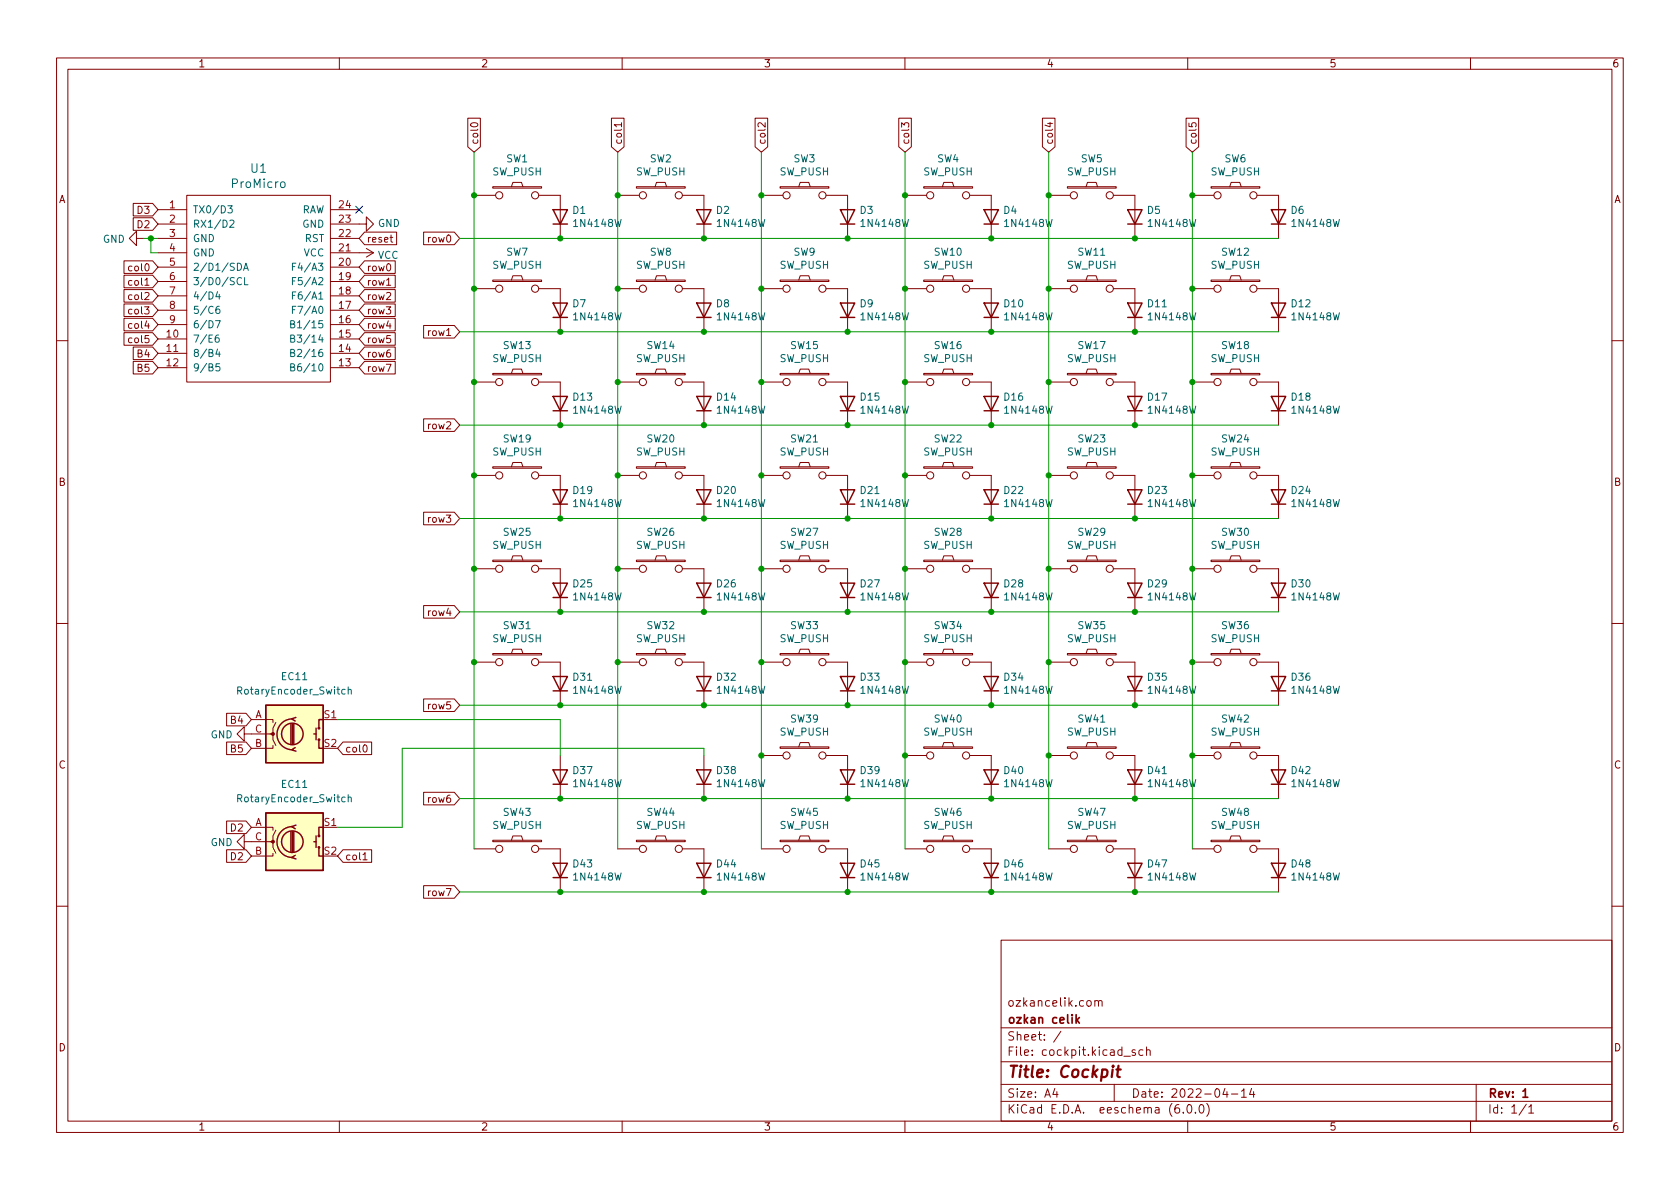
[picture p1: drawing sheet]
<svg xmlns="http://www.w3.org/2000/svg" width="297mm" height="210mm" viewBox="0 0 297 210" stroke-linecap="round" stroke-linejoin="round" font-family="sans-serif">
<g fill="none" stroke="#840000" stroke-width=".18">
<path d="M10 10.2h277v190.1h-277zM12 12.2h273v186.1h-273zM60 10.2v2M110 10.2v2M160 10.2v2M210 10.2v2M260 10.2v2M23.6 36h3.4l.9 1.1-.9 1.1h-3.4zM23.6 38.5h3.4l.9 1.1-.9 1.1h-3.4zM27.9 37.1h5.1M27.9 39.6h5.1M33 34.5h25.4v33.1h-25.4z"/>
<path d="M58.4 39.6h6.4v-1.3l1.2 1.3-1.2 1.3v-1.3M58.4 37.1h5.1M82.7 20.9h2.2v5.1l-1.1 .9-1.1-.9zM83.3 21.8a.69 .69 0 0 1 1.2 .3 .72 .72 0 0 1-1.3-.1zM83.8 34.5h3.8M87.1 33h8.7v.3h-8.7zM90.4 33l.3-.7h1.5l.3 .7M95.2 34.5h3.9v7.7M108.1 20.9h2.2v5.1l-1.1 .9-1.1-.9zM109.2 34.5h3.8M109.9 22.1h-1.3l.4 .3M109.9 21.7v.7"/>
<path d="M112.5 33h8.7v.3h-8.7zM115.8 33l.3-.7h1.5l.3 .7M120.6 34.5h3.9v7.7M133.5 20.9h2.2v5.1l-1.1 .9-1.1-.9zM134.6 34.5h3.8M135.3 21.7v.8l-.9-.8-.4 .2 .1 .5M137.9 33h8.7v.3h-8.7zM141.2 33l.3-.7h1.5l.3 .7M146 34.5h3.9v7.7M158.9 20.9h2.2v5.1l-1.1 .9-1.1-.9zM159.4 22.5v-.8l.5 .4 .1-.3h.6l.1 .1-.1 .6M160 34.5h3.8"/>
<path d="M163.3 33h8.7v.3h-8.7zM166.6 33l.3-.7h1.5l.3 .7M171.4 34.5h3.9v7.7M184.3 20.9h2.2v5.1l-1.1 .9-1.1-.9zM185.2 21.8h.9M185.4 34.5h3.8M185.7 21.6v.8l-.9-.3M188.7 33h8.7v.3h-8.7zM192 33l.3-.7h1.5l.3 .7M196.8 34.5h3.9v7.7M209.7 20.9h2.2v5.1l-1.1 .9-1.1-.9zM210.2 21.8v.6h.6l-.1-.2 .1-.4 .1-.1 .5 .1 .1 .1-.1 .5"/>
<path d="M210.8 34.5h3.8M214.1 33h8.7v.3h-8.7zM217.4 33l.3-.7h1.5l.3 .7M222.2 34.5h3.9v7.7M21.9 58.8h5.1l.9 1.1-.9 1.1h-5.1zM21.9 56.3h5.1l.9 1.1-.9 1.1h-5.1zM21.9 46.1h5.1l.9 1.1-.9 1.1h-5.1zM21.9 48.7h5.1l.9 1.1-.9 1.1h-5.1zM21.9 51.2h5.1l.9 1.1-.9 1.1h-5.1zM21.9 53.7h5.1l.9 1.2-.9 1.1h-5.1zM24.1 42.2v-1.3l-1.2 1.3 1.2 1.2v-1.2h1.3M27.9 44.7h5.1"/>
<path d="M27.9 59.9h5.1M27.9 57.4h5.1M27.9 54.9h5.1M27.9 52.3h5.1M27.9 49.8h5.1M27.9 47.2h5.1M27.9 42.2h5.1M58.4 44.7h7.6M58.4 59.9h5.1M58.4 57.4h5.1M58.4 54.9h5.1M58.4 52.3h5.1"/>
<path d="M58.4 49.8h5.1M58.4 47.2h5.1M58.4 42.2h5.1M64.5 51.2h5.4v2.2h-5.4l-1-1.1zM64.5 41h5.6v2.3h-5.6l-1-1.1zM64.5 46.1h5.4v2.2h-5.4l-1-1.1zM64.5 48.7h5.4v2.2h-5.4l-1-1.1zM64.5 53.7h5.4v2.3h-5.4l-1-1.1zM64.5 58.8h5.4v2.2h-5.4l-1-1.1zM64.5 56.3h5.4v2.2h-5.4l-1-1.1zM64.8 43.9l1.2 .8M66 44.7l-1.2 .8"/>
<path d="M68.4 50.4h.7M69 42h.4M69.1 41.6v1l.3 .2M74.9 57.6h5.4l1 1.1-1 1.1h-5.4zM74.9 41h5.4l1 1.2-1 1.1h-5.4zM83.8 51h3.8M87.1 49.5h8.7v.3h-8.7zM90.4 49.5l.3-.7h1.5l.3 .7M95.2 51h3.9v7.7M109.2 51h3.8M112.5 49.5h8.7v.3h-8.7zM115.8 49.5l.3-.7h1.5l.3 .7"/>
<path d="M120.6 51h3.9v7.7M134.6 51h3.8M137.9 49.5h8.7v.3h-8.7zM141.2 49.5l.3-.7h1.5l.3 .7M146 51h3.9v7.7M160 51h3.8M163.3 49.5h8.7v.3h-8.7zM166.6 49.5l.3-.7h1.5l.3 .7M171.4 51h3.9v7.7M185.4 51h3.8M188.7 49.5h8.7v.3h-8.7zM192 49.5l.3-.7h1.5l.3 .7"/>
<path d="M196.8 51h3.9v7.7M210.8 51h3.8M214.1 49.5h8.7v.3h-8.7zM217.4 49.5l.3-.7h1.5l.3 .7M222.2 51h3.9v7.7M10 60.2h2M23.6 61.4h3.4l.9 1.1-.9 1.1h-3.4zM23.6 63.9h3.4l.9 1.1-.9 1.1h-3.4zM27.9 62.5h5.1M27.9 65h5.1M58.4 62.5h5.1M58.4 65h5.1"/>
<path d="M64.5 61.4h5.4v2.2h-5.4l-1-1.1zM64.5 63.9h5.4v2.2h-5.4l-1-1.1zM74.9 74.1h5.4l1 1.1-1 1.1h-5.4zM83.8 67.6h3.8M87.1 66h8.7v.3h-8.7zM90.4 66l.3-.7h1.5l.3 .7M95.2 67.6h3.9v7.6M109.2 67.6h3.8M112.5 66h8.7v.3h-8.7zM115.8 66l.3-.7h1.5l.3 .7M120.6 67.6h3.9v7.6M134.6 67.6h3.8"/>
<path d="M137.9 66h8.7v.3h-8.7zM141.2 66l.3-.7h1.5l.3 .7M146 67.6h3.9v7.6M160 67.6h3.8M163.3 66h8.7v.3h-8.7zM166.6 66l.3-.7h1.5l.3 .7M171.4 67.6h3.9v7.6M185.4 67.6h3.8M188.7 66h8.7v.3h-8.7zM192 66l.3-.7h1.5l.3 .7M196.8 67.6h3.9v7.6M210.8 67.6h3.8"/>
<path d="M214.1 66h8.7v.3h-8.7zM217.4 66l.3-.7h1.5l.3 .7M222.2 67.6h3.9v7.6M285 60.2h2M74.9 90.6h5.4l1 1.1-1 1.1h-5.4zM83.8 84.1h3.8M87.1 99.1h8.7v.2h-8.7zM87.1 82.5h8.7v.3h-8.7zM90.4 99.1l.3-.8h1.5l.3 .8M90.4 82.5l.3-.7h1.5l.3 .7M95.2 84.1h3.9v7.6M109.2 84.1h3.8"/>
<path d="M112.5 82.5h8.7v.3h-8.7zM112.5 99.1h8.7v.2h-8.7zM115.8 82.5l.3-.7h1.5l.3 .7M115.8 99.1l.3-.8h1.5l.3 .8M120.6 84.1h3.9v7.6M134.6 84.1h3.8M137.9 99.1h8.7v.2h-8.7zM137.9 82.5h8.7v.3h-8.7zM141.2 99.1l.3-.8h1.5l.3 .8M141.2 82.5l.3-.7h1.5l.3 .7M146 84.1h3.9v7.6M160 84.1h3.8"/>
<path d="M163.3 99.1h8.7v.2h-8.7zM163.3 82.5h8.7v.3h-8.7zM166.6 99.1l.3-.8h1.5l.3 .8M166.6 82.5l.3-.7h1.5l.3 .7M171.4 84.1h3.9v7.6M185.4 84.1h3.8M188.7 99.1h8.7v.2h-8.7zM188.7 82.5h8.7v.3h-8.7zM192 99.1l.3-.8h1.5l.3 .8M192 82.5l.3-.7h1.5l.3 .7M196.8 84.1h3.9v7.6M210.8 84.1h3.8"/>
<path d="M214.1 99.1h8.7v.2h-8.7zM214.1 82.5h8.7v.3h-8.7zM217.4 99.1l.3-.8h1.5l.3 .8M217.4 82.5l.3-.7h1.5l.3 .7M222.2 84.1h3.9v7.6M10 110.2h2M74.9 107.1h5.4l1 1.1-1 1.1h-5.4zM83.8 100.6h3.8M83.8 117.1h3.8M87.1 115.6h8.7v.2h-8.7zM90.4 115.6l.3-.8h1.5l.3 .8M95.2 100.6h3.9v7.6"/>
<path d="M95.2 117.1h3.9v7.6M109.2 100.6h3.8M109.2 117.1h3.8M112.5 115.6h8.7v.2h-8.7zM115.8 115.6l.3-.8h1.5l.3 .8M120.6 100.6h3.9v7.6M120.6 117.1h3.9v7.6M134.6 100.6h3.8M134.6 117.1h3.8M137.9 115.6h8.7v.2h-8.7zM141.2 115.6l.3-.8h1.5l.3 .8M146 100.6h3.9v7.6"/>
<path d="M146 117.1h3.9v7.6M160 100.6h3.8M160 117.1h3.8M163.3 115.6h8.7v.2h-8.7zM166.6 115.6l.3-.8h1.5l.3 .8M171.4 100.6h3.9v7.6M171.4 117.1h3.9v7.6M185.4 100.6h3.8M185.4 117.1h3.8M188.7 115.6h8.7v.2h-8.7zM192 115.6l.3-.8h1.5l.3 .8M196.8 100.6h3.9v7.6"/>
<path d="M196.8 117.1h3.9v7.6M210.8 100.6h3.8M210.8 117.1h3.8M214.1 115.6h8.7v.2h-8.7zM217.4 115.6l.3-.8h1.5l.3 .8M222.2 100.6h3.9v7.6M222.2 117.1h3.9v7.6M285 110.2h2M40.1 131.2h3.4l.9 1.1-.9 1.1h-3.4zM40.1 126.1h3.4l.9 1.1-.9 1.2h-3.4zM43.2 129.8v-1.3l-1.3 1.3 1.3 1.3v-1.3h5.1v1l.5 1M44.4 127.2h3.9v.6"/>
<path d="M48.3 131.8v.5h-3.9M48.8 127.8l-.5 1v1h-.5M60.6 131.2h5.1v2.2h-5.1l-.9-1.1zM64.3 131.8l.2-.1a.68 .68 0 0 1 .4 .7 .68 .68 0 0 1-.4 .6l-.2-.1-.1-.4zM74.9 123.6h5.4l1 1.1-1 1.1h-5.4zM99.1 133.6v7.6M124.5 133.6v7.6M134.6 133.6h3.8M137.9 132.1h8.7v.2h-8.7zM141.2 132.1l.3-.8h1.5l.3 .8M146 133.6h3.9v7.6M160 133.6h3.8"/>
<path d="M163.3 132.1h8.7v.2h-8.7zM166.6 132.1l.3-.8h1.5l.3 .8M171.4 133.6h3.9v7.6M185.4 133.6h3.8M188.7 132.1h8.7v.2h-8.7zM192 132.1l.3-.8h1.5l.3 .8M196.8 133.6h3.9v7.6M210.8 133.6h3.8M214.1 132.1h8.7v.2h-8.7zM217.4 132.1l.3-.8h1.5l.3 .8M222.2 133.6h3.9v7.6M40.1 145.2h3.4l.9 1.1-.9 1.1h-3.4z"/>
<path d="M40.1 150.3h3.4l.9 1.1-.9 1.1h-3.4zM43.2 148.8v-1.2l-1.3 1.2 1.3 1.3v-1.3h5.1v1.1l.5 1M44.4 146.3h3.9v.5M48.3 150.9v.5h-3.9M48.8 146.8l-.5 1v1h-.5M60.6 150.3h5.1v2.2h-5.1l-.9-1.1zM64.2 151.1l.3-.3v1.2M64.2 152h.7M74.9 140.1h5.4l1 1.1-1 1.1h-5.4zM74.9 156.6h5.4l1 1.1-1 1.1h-5.4zM83.8 150.1h3.8M87.1 148.6h8.7v.2h-8.7z"/>
<path d="M90.4 148.6l.3-.8h1.5l.3 .8M95.2 150.1h3.9v7.6M109.2 150.1h3.8M112.5 148.6h8.7v.2h-8.7zM115.8 148.6l.3-.8h1.5l.3 .8M120.6 150.1h3.9v7.6M134.6 150.1h3.8M137.9 148.6h8.7v.2h-8.7zM141.2 148.6l.3-.8h1.5l.3 .8M146 150.1h3.9v7.6M160 150.1h3.8M163.3 148.6h8.7v.2h-8.7z"/>
<path d="M166.6 148.6l.3-.8h1.5l.3 .8M171.4 150.1h3.9v7.6M185.4 150.1h3.8M188.7 148.6h8.7v.2h-8.7zM192 148.6l.3-.8h1.5l.3 .8M196.8 150.1h3.9v7.6M210.8 150.1h3.8M214.1 148.6h8.7v.2h-8.7zM217.4 148.6l.3-.8h1.5l.3 .8M222.2 150.1h3.9v7.6M10 160.2h2M177 166.3h108v32h-108z"/>
<path d="M192.3 177l.3-.1 .3 .3v.4l-.3 .3h-.3l-.2-.3v-.4zM193.6 177.1l.2-.2 .3 .1 .1 .9M193.6 176.9v1M194.2 177.1l.2-.2 .4 .1 .1 .9M285 160.2h2M60 198.3v2M110 198.3v2M160 198.3v2M177 194.8h108M177 191.8h108M177 187.8h108M177 181.8h108"/>
<path d="M186.5 192.5l-.4 1h1M186.9 193v1M187.6 182.4l-1.3 1.9M197 191.8v3M198.7 186.8h1.2M200.7 185.7l-.3-.1-.3 .2 .1 .3 .5 .1v.4h-.6M202.1 185.7l-.5-.1-.2 .3v.4l.1 .3h.6M202.7 185.8l.2-.2 .4 .1 .1 .9M202.7 185.1v1.5M208.4 195.3a.59 .59 0 0 0-.7 .7v.5l.2 .3h.4l.2-.1 .1-.5-.2-.2-.4-.1-.3 .3M209.2 196.7v.1M210 198.3v2"/>
<path d="M210.1 195.4l.1-.1a.81 .81 0 0 1 .6 .7 .81 .81 0 0 1-.3 .8h-.1a.81 .81 0 0 1-.6-.6 .81 .81 0 0 1 .3-.8zM211.4 196.7v.1M212.1 195.5l.3-.2a.81 .81 0 0 1 .5 .7 .81 .81 0 0 1-.3 .8h-.1a.81 .81 0 0 1-.4-1.3zM213.4 195.1a1.72 1.72 0 0 1 0 2.3M216.6 192.5l-.4 1h.9M216.9 193v1M217.7 193.5h1.2M219.5 193l.4-.5v1.5M219.5 194h.9M221.3 192.5l-.4 1h1M221.6 193v1M260 198.3v2"/>
<path d="M261 191.8v6.5M269.9 195.3l-1.3 1.9M270.3 195.8l.4-.5v1.5M270.3 196.8h.9"/>
<circle cx="88.3" cy="34.5" r=".63"/>
<circle cx="94.6" cy="34.5" r=".63"/>
<circle cx="113.7" cy="34.5" r=".63"/>
<circle cx="120" cy="34.5" r=".63"/>
<circle cx="139.1" cy="34.5" r=".63"/>
<circle cx="145.4" cy="34.5" r=".63"/>
<circle cx="164.5" cy="34.5" r=".63"/>
<circle cx="170.8" cy="34.5" r=".63"/>
<circle cx="189.9" cy="34.5" r=".63"/>
<circle cx="196.2" cy="34.5" r=".63"/>
<circle cx="215.3" cy="34.5" r=".63"/>
<circle cx="221.6" cy="34.5" r=".63"/>
<circle cx="88.3" cy="51" r=".63"/>
<circle cx="94.6" cy="51" r=".63"/>
<circle cx="113.7" cy="51" r=".63"/>
<circle cx="120" cy="51" r=".63"/>
<circle cx="139.1" cy="51" r=".63"/>
<circle cx="145.4" cy="51" r=".63"/>
<circle cx="164.5" cy="51" r=".63"/>
<circle cx="170.8" cy="51" r=".63"/>
<circle cx="189.9" cy="51" r=".63"/>
<circle cx="196.2" cy="51" r=".63"/>
<circle cx="215.3" cy="51" r=".63"/>
<circle cx="221.6" cy="51" r=".63"/>
<circle cx="88.3" cy="67.6" r=".63"/>
<circle cx="94.6" cy="67.6" r=".63"/>
<circle cx="113.7" cy="67.6" r=".63"/>
<circle cx="120" cy="67.6" r=".63"/>
<circle cx="139.1" cy="67.6" r=".63"/>
<circle cx="145.4" cy="67.6" r=".63"/>
<circle cx="164.5" cy="67.6" r=".63"/>
<circle cx="170.8" cy="67.6" r=".63"/>
<circle cx="189.9" cy="67.6" r=".63"/>
<circle cx="196.2" cy="67.6" r=".63"/>
<circle cx="215.3" cy="67.6" r=".63"/>
<circle cx="221.6" cy="67.6" r=".63"/>
<circle cx="88.3" cy="84.1" r=".63"/>
<circle cx="94.6" cy="84.1" r=".63"/>
<circle cx="113.7" cy="84.1" r=".63"/>
<circle cx="120" cy="84.1" r=".63"/>
<circle cx="139.1" cy="84.1" r=".63"/>
<circle cx="145.4" cy="84.1" r=".63"/>
<circle cx="164.5" cy="84.1" r=".63"/>
<circle cx="170.8" cy="84.1" r=".63"/>
<circle cx="189.9" cy="84.1" r=".63"/>
<circle cx="196.2" cy="84.1" r=".63"/>
<circle cx="215.3" cy="84.1" r=".63"/>
<circle cx="221.6" cy="84.1" r=".63"/>
<circle cx="88.3" cy="117.1" r=".63"/>
<circle cx="88.3" cy="100.6" r=".63"/>
<circle cx="94.6" cy="117.1" r=".63"/>
<circle cx="94.6" cy="100.6" r=".63"/>
<circle cx="113.7" cy="117.1" r=".63"/>
<circle cx="113.7" cy="100.6" r=".63"/>
<circle cx="120" cy="117.1" r=".63"/>
<circle cx="120" cy="100.6" r=".63"/>
<circle cx="139.1" cy="100.6" r=".63"/>
<circle cx="139.1" cy="117.1" r=".63"/>
<circle cx="145.4" cy="117.1" r=".63"/>
<circle cx="145.4" cy="100.6" r=".63"/>
<circle cx="164.5" cy="117.1" r=".63"/>
<circle cx="164.5" cy="100.6" r=".63"/>
<circle cx="170.8" cy="117.1" r=".63"/>
<circle cx="170.8" cy="100.6" r=".63"/>
<circle cx="189.9" cy="117.1" r=".63"/>
<circle cx="189.9" cy="100.6" r=".63"/>
<circle cx="196.2" cy="100.6" r=".63"/>
<circle cx="196.2" cy="117.1" r=".63"/>
<circle cx="215.3" cy="117.1" r=".63"/>
<circle cx="215.3" cy="100.6" r=".63"/>
<circle cx="221.6" cy="100.6" r=".63"/>
<circle cx="221.6" cy="117.1" r=".63"/>
<circle cx="139.1" cy="133.6" r=".63"/>
<circle cx="145.4" cy="133.6" r=".63"/>
<circle cx="164.5" cy="133.6" r=".63"/>
<circle cx="170.8" cy="133.6" r=".63"/>
<circle cx="189.9" cy="133.6" r=".63"/>
<circle cx="196.2" cy="133.6" r=".63"/>
<circle cx="215.3" cy="133.6" r=".63"/>
<circle cx="221.6" cy="133.6" r=".63"/>
<circle cx="88.3" cy="150.1" r=".63"/>
<circle cx="94.6" cy="150.1" r=".63"/>
<circle cx="113.7" cy="150.1" r=".63"/>
<circle cx="120" cy="150.1" r=".63"/>
<circle cx="139.1" cy="150.1" r=".63"/>
<circle cx="145.4" cy="150.1" r=".63"/>
<circle cx="164.5" cy="150.1" r=".63"/>
<circle cx="170.8" cy="150.1" r=".63"/>
<circle cx="189.9" cy="150.1" r=".63"/>
<circle cx="196.2" cy="150.1" r=".63"/>
<circle cx="215.3" cy="150.1" r=".63"/>
<circle cx="221.6" cy="150.1" r=".63"/>
</g>
<path d="M190.3 179.4v1.5M190.8 179.9l-.5 .6M190.4 180.4l.4 .5M269.3 193l.4-.5v1.5M269.3 194h.8" fill="none" stroke="#840000" stroke-width=".3"/>
<path d="M196.8 188.5l-.1 .1 .1 .1 .1-.1-.1-.1v.2M197.4 189.1h.8M197.8 188.5l-.3 1.7 .1 .2 .4 .1" fill="none" stroke="#840000" stroke-width=".4"/>
<g fill="none" stroke="#840000" stroke-width=".25">
<path d="M97.8 37.1h2.5l-1.2 2.5zM97.8 39.6h2.5M123.2 37.1h2.5l-1.2 2.5zM123.2 39.6h2.5M148.6 37.1h2.5l-1.2 2.5zM148.6 39.6h2.5M174 37.1h2.5l-1.2 2.5zM174 39.6h2.5M199.4 37.1h2.5l-1.2 2.5zM199.4 39.6h2.5M224.8 37.1h2.5l-1.2 2.5zM224.8 39.6h2.5"/>
<path d="M97.8 53.6h2.5l-1.2 2.5zM97.8 56.1h2.5M123.2 53.6h2.5l-1.2 2.5zM123.2 56.1h2.5M148.6 53.6h2.5l-1.2 2.5zM148.6 56.1h2.5M174 53.6h2.5l-1.2 2.5zM174 56.1h2.5M199.4 53.6h2.5l-1.2 2.5zM199.4 56.1h2.5M224.8 53.6h2.5l-1.2 2.5zM224.8 56.1h2.5"/>
<path d="M97.8 70.1h2.5l-1.2 2.5zM97.8 72.6h2.5M123.2 70.1h2.5l-1.2 2.5zM123.2 72.6h2.5M148.6 70.1h2.5l-1.2 2.5zM148.6 72.6h2.5M174 70.1h2.5l-1.2 2.5zM174 72.6h2.5M199.4 70.1h2.5l-1.2 2.5zM199.4 72.6h2.5M224.8 70.1h2.5l-1.2 2.5zM224.8 72.6h2.5"/>
<path d="M97.8 86.6h2.5l-1.2 2.5zM97.8 89.1h2.5M123.2 86.6h2.5l-1.2 2.5zM123.2 89.1h2.5M148.6 86.6h2.5l-1.2 2.5zM148.6 89.1h2.5M174 86.6h2.5l-1.2 2.5zM174 89.1h2.5M199.4 86.6h2.5l-1.2 2.5zM199.4 89.1h2.5M224.8 86.6h2.5l-1.2 2.5zM224.8 89.1h2.5"/>
<path d="M97.8 103.1h2.5l-1.2 2.6zM97.8 119.6h2.5l-1.2 2.6zM97.8 105.7h2.5M123.2 103.1h2.5l-1.2 2.6zM123.2 119.6h2.5l-1.2 2.6zM123.2 105.7h2.5M148.6 103.1h2.5l-1.2 2.6zM148.6 119.6h2.5l-1.2 2.6zM148.6 105.7h2.5M174 103.1h2.5l-1.2 2.6zM174 119.6h2.5l-1.2 2.6zM174 105.7h2.5"/>
<path d="M199.4 103.1h2.5l-1.2 2.6zM199.4 119.6h2.5l-1.2 2.6zM199.4 105.7h2.5M224.8 103.1h2.5l-1.2 2.6zM224.8 119.6h2.5l-1.2 2.6zM224.8 105.7h2.5M47 124.7h10.1v10.2h-10.1zM51.4 128v3.6M51.7 127.1a2.73 2.73 0 0 0-2.7 2.8 2.73 2.73 0 0 0 2.7 2.7M51.7 128v3.6M51.9 128v3.6M52.2 132.2l-.6 .4 .7 .2"/>
<path d="M52.3 126.9l-.7 .2 .6 .4M55.5 129.8h.4M55.9 128.8v2M56.4 130.8v1.5h.7M57.1 127.2h-.7v1.6M97.8 136.1h2.5l-1.2 2.6zM97.8 138.7h2.5M97.8 122.2h2.5M123.2 136.1h2.5l-1.2 2.6zM123.2 138.7h2.5M123.2 122.2h2.5M148.6 136.1h2.5l-1.2 2.6z"/>
<path d="M148.6 138.7h2.5M148.6 122.2h2.5M174 136.1h2.5l-1.2 2.6zM174 138.7h2.5M174 122.2h2.5M199.4 136.1h2.5l-1.2 2.6zM199.4 138.7h2.5M199.4 122.2h2.5M224.8 136.1h2.5l-1.2 2.6zM224.8 138.7h2.5M224.8 122.2h2.5M47 143.8h10.1v10.1h-10.1z"/>
<path d="M51.4 147.1v3.5M51.7 146.2a2.73 2.73 0 0 0-2.7 2.7 2.73 2.73 0 0 0 2.7 2.7M51.7 147.1v3.5M51.9 147.1v3.5M52.2 151.3l-.6 .3 .7 .3M52.3 145.9l-.7 .3 .6 .4M55.5 148.8h.4M55.9 147.8v2.1M56.4 149.9v1.5h.7M57.1 146.3h-.7v1.5M97.8 152.6h2.5l-1.2 2.6zM97.8 155.2h2.5"/>
<path d="M123.2 152.6h2.5l-1.2 2.6zM123.2 155.2h2.5M148.6 152.6h2.5l-1.2 2.6zM148.6 155.2h2.5M174 152.6h2.5l-1.2 2.6zM174 155.2h2.5M199.4 152.6h2.5l-1.2 2.6zM199.4 155.2h2.5M224.8 152.6h2.5l-1.2 2.6zM224.8 155.2h2.5"/>
<circle cx="51.7" cy="129.8" r="1.9"/>
<circle cx="56.4" cy="130.8" r=".13"/>
<circle cx="56.4" cy="128.8" r=".13"/>
<circle cx="51.7" cy="148.8" r="1.9"/>
<circle cx="56.4" cy="147.8" r=".13"/>
<circle cx="56.4" cy="149.9" r=".13"/>
</g>
<g fill="#ffffc2" stroke="#ffffc2" stroke-width=".18">
<path d="M47 124.7h10.1v10.2h-10.1z"/>
<path d="M47 143.8h10.1v10.1h-10.1z"/>
</g>
<g fill="#840000" stroke="#840000" stroke-width=".18">
<circle cx="48.3" cy="129.8" r=".25"/>
<circle cx="48.3" cy="148.8" r=".25"/>
</g>
<g fill="none" stroke="#006464" stroke-width=".18">
<path d="M40.3 36.4h.8l-.5 .5 .4 .1v.5l-.2 .2-.5-.2M40.6 39l.5-.1 .3 .4-.8 .9h.8M49.7 32.3l.2-.1 .4 .1 .1 .6-.1 .2-.4 .1-.2-.2zM38.1 56.7h.9l-.6 1.3M38.5 51.6l-.3 .9h.8M38.6 59.2l-.3 .1a.86 .86 0 0 0 0 1.2l.4-.1 .1-.4-.3-.3h-.2l-.3 .3M38.8 54.2h-.4a.85 .85 0 0 0 0 1.2l.4-.1 .1-.4-.3-.3-.3 .1-.1 .2M38.8 52v.9M42 46.5a.64 .64 0 0 1 .7 .7 .64 .64 0 0 1-.7 .6zM42.7 49.2a.6 .6 0 0 0-.8 .4 .6 .6 0 0 0 .6 .8l.2-.2M43.1 47.8l.4-1.3 .4 1.3M43.2 47.4h.6"/>
<path d="M43.2 49.1v1.3h.6M51.4 59.8h.5l.2-.2-.1-.2-.6-.2v1.3h.5l.2-.1v-.3l-.3-.3M51.4 57.3l.5-.1 .2-.1-.1-.3-.6-.1v1.3h.5l.2-.1v-.4l-.3-.2M51.7 54.8h.4M51.7 52.2h.4M51.7 49.7h.4M51.7 47.1h.4M52.3 54.2h-.6v1.2M52.3 51.6h-.6v1.3M52.3 49.1h-.6v1.3M52.3 46.5h-.6v1.3M38.5 61.7l-.3 .9h.8"/>
<path d="M38.8 62.2v.9M38.8 64.3h-.6v.6l.1-.1 .5 .1 .1 .1-.1 .5-.2 .1-.4-.1M51.4 64.9h.5l.2-.2-.1-.3-.6-.1v1.3h.5l.2-.1v-.3l-.3-.3M51.4 62.4l.5-.1 .2-.2-.1-.2-.6-.1v1.3h.5l.2-.2v-.3l-.3-.2M61 122l-.3-.1-.3 .2 .1 .6h.5M61.6 122l.1-.1 .3 .1 .1 .7M61.6 121.5v1.2M61 141l-.3-.1-.3 .3 .1 .5h.5M61.6 141.1l.1-.2 .3 .1 .1 .8M61.6 140.5v1.3"/>
</g>
<g fill="none" stroke="#009600" stroke-width=".18">
<path d="M83.8 26.9v123.2M109.2 26.9v123.2M134.6 26.9v123.2M160 26.9v123.2M185.4 26.9v123.2M210.8 26.9v123.2M25.4 42.2h2.5M26.7 42.2v2.5h1.2M81.3 42.2h144.8M81.3 58.7h144.8M81.3 75.2h144.8M81.3 91.7h144.8"/>
<path d="M81.3 108.2h144.8M59.7 127.2h39.4v6.4M81.3 124.7h144.8M124.5 133.6v-1.3h-53.4v14h-11.4M81.3 141.2h144.8M81.3 157.7h144.8"/>
</g>
<path d="M62.9 36.5l1.2 1.2M64.1 36.5l-1.2 1.2" fill="none" stroke="#000084" stroke-width=".18"/>
<g fill="#009600" stroke="#009600" stroke-width=".18">
<circle cx="83.8" cy="100.6" r=".46"/>
<circle cx="99.1" cy="108.2" r=".46"/>
<circle cx="83.8" cy="84.1" r=".46"/>
<circle cx="109.2" cy="84.1" r=".46"/>
<circle cx="99.1" cy="75.2" r=".46"/>
<circle cx="99.1" cy="91.7" r=".46"/>
<circle cx="109.2" cy="100.6" r=".46"/>
<circle cx="99.1" cy="124.7" r=".46"/>
<circle cx="83.8" cy="117.1" r=".46"/>
<circle cx="149.9" cy="108.2" r=".46"/>
<circle cx="134.6" cy="100.6" r=".46"/>
<circle cx="124.5" cy="91.7" r=".46"/>
<circle cx="124.5" cy="108.2" r=".46"/>
<circle cx="124.5" cy="75.2" r=".46"/>
<circle cx="124.5" cy="58.7" r=".46"/>
<circle cx="134.6" cy="67.6" r=".46"/>
<circle cx="149.9" cy="58.7" r=".46"/>
<circle cx="149.9" cy="91.7" r=".46"/>
<circle cx="149.9" cy="75.2" r=".46"/>
<circle cx="160" cy="84.1" r=".46"/>
<circle cx="134.6" cy="51" r=".46"/>
<circle cx="149.9" cy="42.2" r=".46"/>
<circle cx="124.5" cy="42.2" r=".46"/>
<circle cx="99.1" cy="42.2" r=".46"/>
<circle cx="109.2" cy="34.5" r=".46"/>
<circle cx="99.1" cy="58.7" r=".46"/>
<circle cx="109.2" cy="51" r=".46"/>
<circle cx="83.8" cy="67.6" r=".46"/>
<circle cx="109.2" cy="67.6" r=".46"/>
<circle cx="83.8" cy="51" r=".46"/>
<circle cx="83.8" cy="34.5" r=".46"/>
<circle cx="124.5" cy="124.7" r=".46"/>
<circle cx="124.5" cy="141.2" r=".46"/>
<circle cx="149.9" cy="157.7" r=".46"/>
<circle cx="124.5" cy="157.7" r=".46"/>
<circle cx="109.2" cy="117.1" r=".46"/>
<circle cx="99.1" cy="141.2" r=".46"/>
<circle cx="99.1" cy="157.7" r=".46"/>
<circle cx="26.7" cy="42.2" r=".46"/>
<circle cx="200.7" cy="42.2" r=".46"/>
<circle cx="200.7" cy="58.7" r=".46"/>
<circle cx="210.8" cy="51" r=".46"/>
<circle cx="210.8" cy="34.5" r=".46"/>
<circle cx="210.8" cy="67.6" r=".46"/>
<circle cx="200.7" cy="75.2" r=".46"/>
<circle cx="210.8" cy="84.1" r=".46"/>
<circle cx="175.3" cy="141.2" r=".46"/>
<circle cx="185.4" cy="133.6" r=".46"/>
<circle cx="200.7" cy="124.7" r=".46"/>
<circle cx="210.8" cy="117.1" r=".46"/>
<circle cx="210.8" cy="133.6" r=".46"/>
<circle cx="200.7" cy="141.2" r=".46"/>
<circle cx="200.7" cy="157.7" r=".46"/>
<circle cx="175.3" cy="157.7" r=".46"/>
<circle cx="185.4" cy="100.6" r=".46"/>
<circle cx="175.3" cy="91.7" r=".46"/>
<circle cx="175.3" cy="75.2" r=".46"/>
<circle cx="185.4" cy="84.1" r=".46"/>
<circle cx="185.4" cy="51" r=".46"/>
<circle cx="175.3" cy="58.7" r=".46"/>
<circle cx="200.7" cy="91.7" r=".46"/>
<circle cx="200.7" cy="108.2" r=".46"/>
<circle cx="210.8" cy="100.6" r=".46"/>
<circle cx="175.3" cy="42.2" r=".46"/>
<circle cx="185.4" cy="34.5" r=".46"/>
<circle cx="134.6" cy="34.5" r=".46"/>
<circle cx="160" cy="51" r=".46"/>
<circle cx="160" cy="34.5" r=".46"/>
<circle cx="185.4" cy="67.6" r=".46"/>
<circle cx="160" cy="67.6" r=".46"/>
<circle cx="160" cy="100.6" r=".46"/>
<circle cx="134.6" cy="84.1" r=".46"/>
<circle cx="175.3" cy="108.2" r=".46"/>
<circle cx="175.3" cy="124.7" r=".46"/>
<circle cx="160" cy="117.1" r=".46"/>
<circle cx="149.9" cy="124.7" r=".46"/>
<circle cx="160" cy="133.6" r=".46"/>
<circle cx="185.4" cy="117.1" r=".46"/>
<circle cx="134.6" cy="133.6" r=".46"/>
<circle cx="134.6" cy="117.1" r=".46"/>
<circle cx="149.9" cy="141.2" r=".46"/>
</g>
<text font-size="2.8" fill="#840000" x="178" y="190.6">Title: Cockpit</text>
<g font-size="2.1" fill="#006464">
<text x="41.1" y="33.2">ProMicro</text>
<text x="44.4" y="30.6">U1</text>
</g>
<g font-size="2.1" fill="#840000">
<text x="178" y="178">ozkancelik.com</text>
<text x="178" y="184">Sheet: /</text>
<text x="178" y="181">ozkan celik</text>
<text x="178" y="186.7">File: cockpit.kicad_sch</text>
<text x="178" y="196.9">KiCad E.D.A. eeschema (6.0.0)</text>
<text x="178" y="194.1">Size: A4</text>
<text x="200" y="194.1">Date: 2022-04-14</text>
<text x="263" y="194.1">Rev: 1</text>
<text x="263" y="196.9">Id: 1/1</text>
</g>
<g font-size="1.8" fill="#840000">
<text x="35" y="11.9">1</text>
<text x="85" y="11.9">2</text>
<text x="135" y="11.9">3</text>
<text x="185" y="11.9">4</text>
<text x="235" y="11.9">5</text>
<text x="285" y="11.9">6</text>
<text x="84.5" y="25.6" transform="rotate(-90 84.5 25.6)">col0</text>
<text x="109.9" y="25.6" transform="rotate(-90 109.9 25.6)">col1</text>
<text x="135.3" y="25.6" transform="rotate(-90 135.3 25.6)">col2</text>
<text x="160.7" y="25.6" transform="rotate(-90 160.7 25.6)">col3</text>
<text x="186.1" y="25.6" transform="rotate(-90 186.1 25.6)">col4</text>
<text x="211.5" y="25.6" transform="rotate(-90 211.5 25.6)">col5</text>
<text x="10.3" y="35.9">A</text>
<text x="285.3" y="35.9">A</text>
<text x="24.4" y="37.8">D3</text>
<text x="24.4" y="40.3">D2</text>
<text x="23.1" y="48">col0</text>
<text x="64.8" y="42.9">reset</text>
<text x="64.8" y="48">row0</text>
<text x="75.9" y="42.9">row0</text>
<text x="23.1" y="50.5">col1</text>
<text x="23.1" y="53">col2</text>
<text x="64.8" y="53">row2</text>
<text x="64.8" y="50.5">row1</text>
<text x="23.1" y="58.1">col4</text>
<text x="23.1" y="55.6">col3</text>
<text x="64.8" y="55.6">row3</text>
<text x="64.8" y="58.1">row4</text>
<text x="75.9" y="59.4">row1</text>
<text x="23.1" y="60.7">col5</text>
<text x="24.4" y="63.2">B4</text>
<text x="24.4" y="65.7">B5</text>
<text x="64.8" y="63.2">row6</text>
<text x="64.8" y="65.7">row7</text>
<text x="64.8" y="60.7">row5</text>
<text x="75.9" y="75.9">row2</text>
<text x="10.3" y="85.9">B</text>
<text x="285.3" y="85.9">B</text>
<text x="75.9" y="92.4">row3</text>
<text x="75.9" y="108.9">row4</text>
<text x="75.9" y="125.4">row5</text>
<text x="40.9" y="128">B4</text>
<text x="10.3" y="135.9">C</text>
<text x="40.9" y="133.1">B5</text>
<text x="61" y="133.1">col0</text>
<text x="285.3" y="135.9">C</text>
<text x="75.9" y="141.9">row6</text>
<text x="40.9" y="147">D2</text>
<text x="40.9" y="152.1">D2</text>
<text x="61" y="152.1">col1</text>
<text x="75.9" y="158.5">row7</text>
<text x="10.3" y="185.9">D</text>
<text x="285.3" y="185.9">D</text>
<text x="35" y="199.9">1</text>
<text x="85" y="199.9">2</text>
<text x="135" y="199.9">3</text>
<text x="185" y="199.9">4</text>
<text x="235" y="199.9">5</text>
<text x="285" y="199.9">6</text>
</g>
<g font-size="1.8" fill="#006464">
<text x="89.5" y="28.7">SW1</text>
<text x="114.9" y="28.7">SW2</text>
<text x="140.3" y="28.7">SW3</text>
<text x="165.7" y="28.7">SW4</text>
<text x="191.1" y="28.7">SW5</text>
<text x="216.5" y="28.7">SW6</text>
<text x="87.1" y="31">SW_PUSH</text>
<text x="112.5" y="31">SW_PUSH</text>
<text x="137.9" y="31">SW_PUSH</text>
<text x="163.3" y="31">SW_PUSH</text>
<text x="188.7" y="31">SW_PUSH</text>
<text x="214.1" y="31">SW_PUSH</text>
<text x="34" y="37.7">TX0/D3</text>
<text x="34" y="40.3">RX1/D2</text>
<text x="53.2" y="37.7">RAW</text>
<text x="53.5" y="40.3">GND</text>
<text x="66.8" y="40.1">GND</text>
<text x="101.3" y="37.8">D1</text>
<text x="101.7" y="40.1">1N4148W</text>
<text x="126.7" y="37.8">D2</text>
<text x="127.1" y="40.1">1N4148W</text>
<text x="152.1" y="37.8">D3</text>
<text x="152.5" y="40.1">1N4148W</text>
<text x="177.5" y="37.8">D4</text>
<text x="177.9" y="40.1">1N4148W</text>
<text x="202.9" y="37.8">D5</text>
<text x="203.3" y="40.1">1N4148W</text>
<text x="228.3" y="37.8">D6</text>
<text x="228.7" y="40.1">1N4148W</text>
<text x="18.2" y="42.9">GND</text>
<text x="34" y="42.8">GND</text>
<text x="34" y="45.3">GND</text>
<text x="34" y="47.9">2/D1/SDA</text>
<text x="52.6" y="47.9">F4/A3</text>
<text x="53.7" y="45.3">VCC</text>
<text x="53.9" y="42.8">RST</text>
<text x="66.8" y="45.8">VCC</text>
<text x="87.1" y="47.5">SW_PUSH</text>
<text x="89.5" y="45.2">SW7</text>
<text x="112.5" y="47.5">SW_PUSH</text>
<text x="114.9" y="45.2">SW8</text>
<text x="137.9" y="47.5">SW_PUSH</text>
<text x="140.3" y="45.2">SW9</text>
<text x="163.3" y="47.5">SW_PUSH</text>
<text x="165.2" y="45.2">SW10</text>
<text x="188.7" y="47.5">SW_PUSH</text>
<text x="190.6" y="45.2">SW11</text>
<text x="214.1" y="47.5">SW_PUSH</text>
<text x="216" y="45.2">SW12</text>
<text x="34" y="50.4">3/D0/SCL</text>
<text x="34" y="53">4/D4</text>
<text x="52.6" y="53">F6/A1</text>
<text x="52.6" y="50.4">F5/A2</text>
<text x="34" y="55.5">5/C6</text>
<text x="34" y="58">6/D7</text>
<text x="52.6" y="55.5">F7/A0</text>
<text x="52.7" y="58">B1/15</text>
<text x="101.3" y="54.3">D7</text>
<text x="101.7" y="56.6">1N4148W</text>
<text x="126.7" y="54.3">D8</text>
<text x="127.1" y="56.6">1N4148W</text>
<text x="152.1" y="54.3">D9</text>
<text x="152.5" y="56.6">1N4148W</text>
<text x="177.6" y="54.3">D10</text>
<text x="177.9" y="56.6">1N4148W</text>
<text x="203" y="54.3">D11</text>
<text x="203.3" y="56.6">1N4148W</text>
<text x="228.4" y="54.3">D12</text>
<text x="228.7" y="56.6">1N4148W</text>
<text x="34" y="60.6">7/E6</text>
<text x="34" y="63.1">8/B4</text>
<text x="34" y="65.7">9/B5</text>
<text x="52.7" y="65.7">B6/10</text>
<text x="52.7" y="63.1">B2/16</text>
<text x="52.7" y="60.6">B3/14</text>
<text x="87.1" y="64">SW_PUSH</text>
<text x="89" y="61.7">SW13</text>
<text x="112.5" y="64">SW_PUSH</text>
<text x="114.4" y="61.7">SW14</text>
<text x="137.9" y="64">SW_PUSH</text>
<text x="139.8" y="61.7">SW15</text>
<text x="163.3" y="64">SW_PUSH</text>
<text x="165.2" y="61.7">SW16</text>
<text x="188.7" y="64">SW_PUSH</text>
<text x="190.6" y="61.7">SW17</text>
<text x="214.1" y="64">SW_PUSH</text>
<text x="216" y="61.7">SW18</text>
<text x="101.4" y="70.8">D13</text>
<text x="126.8" y="70.8">D14</text>
<text x="152.2" y="70.8">D15</text>
<text x="177.6" y="70.8">D16</text>
<text x="203" y="70.8">D17</text>
<text x="228.4" y="70.8">D18</text>
<text x="101.7" y="73.1">1N4148W</text>
<text x="127.1" y="73.1">1N4148W</text>
<text x="152.5" y="73.1">1N4148W</text>
<text x="177.9" y="73.1">1N4148W</text>
<text x="203.3" y="73.1">1N4148W</text>
<text x="228.7" y="73.1">1N4148W</text>
<text x="87.1" y="80.5">SW_PUSH</text>
<text x="89" y="78.2">SW19</text>
<text x="112.5" y="80.5">SW_PUSH</text>
<text x="114.4" y="78.2">SW20</text>
<text x="137.9" y="80.5">SW_PUSH</text>
<text x="139.8" y="78.2">SW21</text>
<text x="163.3" y="80.5">SW_PUSH</text>
<text x="165.2" y="78.2">SW22</text>
<text x="188.7" y="80.5">SW_PUSH</text>
<text x="190.6" y="78.2">SW23</text>
<text x="214.1" y="80.5">SW_PUSH</text>
<text x="216" y="78.2">SW24</text>
<text x="101.4" y="87.3">D19</text>
<text x="101.7" y="89.7">1N4148W</text>
<text x="126.8" y="87.3">D20</text>
<text x="127.1" y="89.7">1N4148W</text>
<text x="152.2" y="87.3">D21</text>
<text x="152.5" y="89.7">1N4148W</text>
<text x="177.6" y="87.3">D22</text>
<text x="177.9" y="89.7">1N4148W</text>
<text x="203" y="87.3">D23</text>
<text x="203.3" y="89.7">1N4148W</text>
<text x="228.4" y="87.3">D24</text>
<text x="228.7" y="89.7">1N4148W</text>
<text x="89" y="94.7">SW25</text>
<text x="114.4" y="94.7">SW26</text>
<text x="139.8" y="94.7">SW27</text>
<text x="165.2" y="94.7">SW28</text>
<text x="190.6" y="94.7">SW29</text>
<text x="216" y="94.7">SW30</text>
<text x="87.1" y="97">SW_PUSH</text>
<text x="112.5" y="97">SW_PUSH</text>
<text x="137.9" y="97">SW_PUSH</text>
<text x="163.3" y="97">SW_PUSH</text>
<text x="188.7" y="97">SW_PUSH</text>
<text x="214.1" y="97">SW_PUSH</text>
<text x="101.4" y="103.9">D25</text>
<text x="101.7" y="106.2">1N4148W</text>
<text x="126.8" y="103.9">D26</text>
<text x="127.1" y="106.2">1N4148W</text>
<text x="152.2" y="103.9">D27</text>
<text x="152.5" y="106.2">1N4148W</text>
<text x="177.6" y="103.9">D28</text>
<text x="177.9" y="106.2">1N4148W</text>
<text x="203" y="103.9">D29</text>
<text x="203.3" y="106.2">1N4148W</text>
<text x="228.4" y="103.9">D30</text>
<text x="228.7" y="106.2">1N4148W</text>
<text x="87.1" y="113.6">SW_PUSH</text>
<text x="89" y="111.2">SW31</text>
<text x="112.5" y="113.6">SW_PUSH</text>
<text x="114.4" y="111.2">SW32</text>
<text x="137.9" y="113.6">SW_PUSH</text>
<text x="139.8" y="111.2">SW33</text>
<text x="163.3" y="113.6">SW_PUSH</text>
<text x="165.2" y="111.2">SW34</text>
<text x="188.7" y="113.6">SW_PUSH</text>
<text x="190.6" y="111.2">SW35</text>
<text x="214.1" y="113.6">SW_PUSH</text>
<text x="216" y="111.2">SW36</text>
<text x="42.4" y="122.8">RotaryEncoder_Switch</text>
<text x="49.9" y="120.3">EC11</text>
<text x="101.4" y="120.4">D31</text>
<text x="101.7" y="122.7">1N4148W</text>
<text x="126.8" y="120.4">D32</text>
<text x="127.1" y="122.7">1N4148W</text>
<text x="152.2" y="120.4">D33</text>
<text x="152.5" y="122.7">1N4148W</text>
<text x="177.6" y="120.4">D34</text>
<text x="177.9" y="122.7">1N4148W</text>
<text x="203" y="120.4">D35</text>
<text x="203.3" y="122.7">1N4148W</text>
<text x="228.4" y="120.4">D36</text>
<text x="228.7" y="122.7">1N4148W</text>
<text x="37.2" y="130.6">GND</text>
<text x="137.9" y="130.1">SW_PUSH</text>
<text x="139.8" y="127.8">SW39</text>
<text x="163.3" y="130.1">SW_PUSH</text>
<text x="165.2" y="127.8">SW40</text>
<text x="188.7" y="130.1">SW_PUSH</text>
<text x="190.6" y="127.8">SW41</text>
<text x="214.1" y="130.1">SW_PUSH</text>
<text x="216" y="127.8">SW42</text>
<text x="101.4" y="136.9">D37</text>
<text x="126.8" y="136.9">D38</text>
<text x="152.2" y="136.9">D39</text>
<text x="177.6" y="136.9">D40</text>
<text x="203" y="136.9">D41</text>
<text x="228.4" y="136.9">D42</text>
<text x="42.4" y="141.9">RotaryEncoder_Switch</text>
<text x="49.9" y="139.3">EC11</text>
<text x="101.7" y="139.2">1N4148W</text>
<text x="127.1" y="139.2">1N4148W</text>
<text x="152.5" y="139.2">1N4148W</text>
<text x="177.9" y="139.2">1N4148W</text>
<text x="203.3" y="139.2">1N4148W</text>
<text x="228.7" y="139.2">1N4148W</text>
<text x="37.2" y="149.6">GND</text>
<text x="87.1" y="146.6">SW_PUSH</text>
<text x="89" y="144.3">SW43</text>
<text x="112.5" y="146.6">SW_PUSH</text>
<text x="114.4" y="144.3">SW44</text>
<text x="137.9" y="146.6">SW_PUSH</text>
<text x="139.8" y="144.3">SW45</text>
<text x="163.3" y="146.6">SW_PUSH</text>
<text x="165.2" y="144.3">SW46</text>
<text x="188.7" y="146.6">SW_PUSH</text>
<text x="190.6" y="144.3">SW47</text>
<text x="214.1" y="146.6">SW_PUSH</text>
<text x="216" y="144.3">SW48</text>
<text x="101.4" y="153.4">D43</text>
<text x="101.7" y="155.7">1N4148W</text>
<text x="126.8" y="153.4">D44</text>
<text x="127.1" y="155.7">1N4148W</text>
<text x="152.2" y="153.4">D45</text>
<text x="152.5" y="155.7">1N4148W</text>
<text x="177.6" y="153.4">D46</text>
<text x="177.9" y="155.7">1N4148W</text>
<text x="203" y="153.4">D47</text>
<text x="203.3" y="155.7">1N4148W</text>
<text x="228.4" y="153.4">D48</text>
<text x="228.7" y="155.7">1N4148W</text>
</g>
<g font-size="1.8" fill="#a90000">
<text x="30" y="36.8">1</text>
<text x="30" y="39.4">2</text>
<text x="30" y="41.9">3</text>
<text x="60" y="41.9">22</text>
<text x="60" y="39.4">23</text>
<text x="60" y="36.8">24</text>
<text x="30" y="44.4">4</text>
<text x="30" y="47">5</text>
<text x="60" y="47">20</text>
<text x="60" y="44.4">21</text>
<text x="30" y="49.5">6</text>
<text x="30" y="52.1">7</text>
<text x="60" y="52.1">18</text>
<text x="60" y="49.5">19</text>
<text x="29.5" y="59.7">10</text>
<text x="30" y="54.6">8</text>
<text x="30" y="57.1">9</text>
<text x="60" y="59.7">15</text>
<text x="60" y="57.1">16</text>
<text x="60" y="54.6">17</text>
<text x="29.5" y="62.2">11</text>
<text x="29.5" y="64.8">12</text>
<text x="60" y="64.8">13</text>
<text x="60" y="62.2">14</text>
<text x="45.1" y="127">A</text>
<text x="45.1" y="129.5">C</text>
<text x="57.3" y="127">S1</text>
<text x="45.1" y="132.1">B</text>
<text x="57.3" y="132.1">S2</text>
<text x="45.1" y="146">A</text>
<text x="45.1" y="148.6">C</text>
<text x="57.3" y="146">S1</text>
<text x="45.1" y="151.1">B</text>
<text x="57.3" y="151.1">S2</text>
</g>
</svg>
